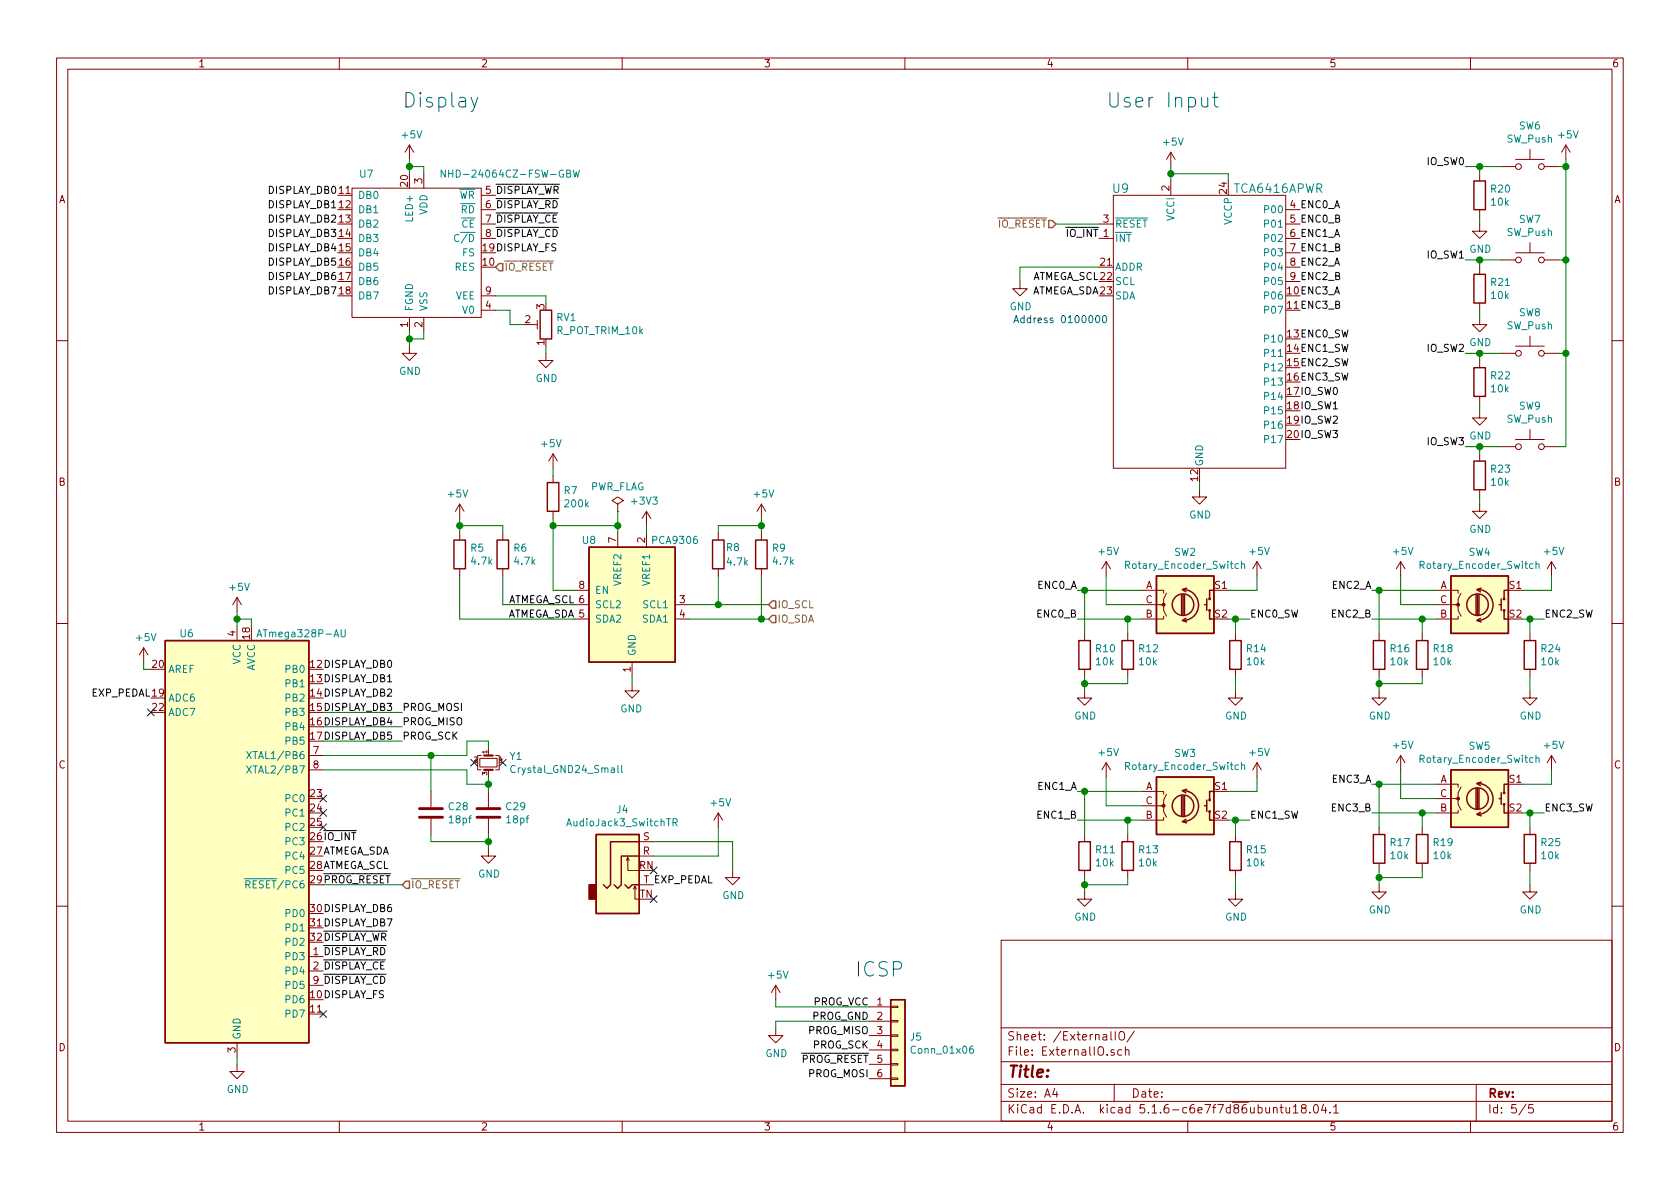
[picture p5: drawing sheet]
<svg xmlns="http://www.w3.org/2000/svg" width="297mm" height="210mm" viewBox="0 0 297 210" stroke-linecap="round" stroke-linejoin="round" font-family="sans-serif">
<g fill="none" stroke="#840000" stroke-width=".18">
<path d="M10 10.3h277v189.9h-277zM12 12.2h273v186.1h-273zM60 10.3v1.9M110 10.3v1.9M160 10.3v1.9M210 10.3v1.9M260 10.3v1.9M62.2 33.3h22.9v22.8h-22.9zM72.4 25.6v2.6M72.4 25.6l-.8 1.3M72.4 25.6l.8 1.3M74.9 30.7v2.6"/>
<path d="M85.1 34.5h2.5M85.1 39.6h2.5M85.1 37.1h2.5M194.3 39.6h2.5M196.8 34.5h30.5v48.3h-30.5zM207 26.9v2.6M207 32v2.5M207 26.9l-.8 1.3M207 26.9l.8 1.3M227.3 39.6h2.6M227.3 37.1h2.6M261.6 39.6v1.3h1.3l-1.3 1.3-1.3-1.3h1.3"/>
<path d="M261.6 30.7v1.3M261.6 37.1v1.2M265.4 29.5h2.6M268 28.2h5M270.5 26.4v1.8M273 29.5h2.6M276.9 25.6l-.8 1.3M276.9 25.6v2.6M276.9 25.6l.7 1.3M72.4 56.1v2.6M74.9 56.1v2.6M85.1 42.2h2.5"/>
<path d="M85.1 54.9h2.5M85.1 52.3h2.5M94 57.4h1M95 56.6v1.6M180.3 49.8v1.2h1.3l-1.3 1.3-1.2-1.3h1.2M194.3 42.2h2.5M227.3 42.2h2.6M227.3 44.7h2.6M227.3 47.2h2.6M227.3 49.8h2.6M261.6 56.1v1.3h1.3l-1.3 1.3-1.3-1.3h1.3M261.6 47.2v1.3"/>
<path d="M261.6 53.6v1.3M265.4 46h2.6M268 44.7h5M270.5 42.9v1.8M270.5 59.4v1.8M273 46h2.6M10 60.2h2M72.4 61.2v1.3h1.3l-1.3 1.2-1.3-1.2h1.3M96.5 62.5v1.2h1.3l-1.3 1.3-1.3-1.3h1.3M261.6 72.6v1.3h1.3l-1.3 1.3-1.3-1.3h1.3M261.6 63.7v1.3M261.6 70.1v1.3"/>
<path d="M265.4 79h2.6M265.4 62.5h2.6M268 77.7h5M268 61.2h5M270.5 75.9v1.8M273 79h2.6M273 62.5h2.6M285 60.2h2M81.3 89.1l.7 1.3M81.3 89.1v2.6M81.3 94.2v1.3M81.3 89.1l-.8 1.3"/>
<path d="M88.9 94.2v1.3M97.8 80.3l.8 1.2M97.8 80.3v2.5M97.8 84.1v1.2M97.8 90.4v1.3M97.8 80.3l-.8 1.2M109.2 89.1l1-.6-1-.6-1 .6 1 .6v1.3M109.2 90.4h.1M109.2 94.2v2.6M114.3 90.4v2.6M114.3 94.2v2.6M114.3 90.4l.8 1.3"/>
<path d="M114.3 90.4l-.8 1.3M127 94.2v1.3M134.6 89.1v2.6M134.6 94.2v1.3M134.6 89.1l-.7 1.3M134.6 89.1l.8 1.3M195.6 99.3v2.5M195.6 99.3l-.8 1.3M195.6 99.3l.7 1.3M212.1 86.6v1.3h1.3l-1.3 1.2-1.3-1.2h1.3M222.2 99.3v2.5M222.2 99.3l-.7 1.3"/>
<path d="M222.2 99.3l.8 1.3M247.6 99.3v2.5M247.6 99.3l-.7 1.3M247.6 99.3l.8 1.3M261.6 89.1v1.3h1.3l-1.3 1.3-1.3-1.3h1.3M261.6 80.3v1.2M261.6 86.6v1.3M274.3 99.3v2.5M274.3 99.3l-.7 1.3M274.3 99.3l.8 1.3M10 110.3h2M25.4 114.5l-.8 1.3"/>
<path d="M25.4 114.5v2.6M25.4 114.5l.8 1.3M41.9 105.7v2.5M41.9 110.7v2.6M41.9 105.7l-.8 1.2M41.9 105.7l.8 1.2M81.3 100.6v1.2M88.9 100.6v1.2M101.6 106.9h2.5M101.6 109.5h2.5M101.6 104.4h2.5M111.8 117.1v2.5"/>
<path d="M119.4 106.9h2.5M119.4 109.5h2.5M127 100.6v1.2M134.6 100.6v1.2M191.8 112v1.3M191.8 118.4v1.2M199.4 112v1.3M199.4 118.4v1.2M201.9 104.4h3.8v.5M201.9 106.9h3.8v1l.5 1.1M205.7 109v.5h-3.8M206.2 104.9l-.5 1v1h-.5"/>
<path d="M218.4 112v1.3M218.4 118.4v1.2M243.8 112v1.3M243.8 118.4v1.2M251.5 112v1.3M251.5 118.4v1.2M254 104.4h3.8v.5M254 106.9h3.8v1l.5 1.1M257.8 109v.5h-3.8M258.3 104.9l-.5 1v1h-.5M270.5 112v1.3M270.5 118.4v1.2"/>
<path d="M285 110.3h2M54.6 133.6h2.5M54.6 136.1h2.5M76.2 139.9v2.8M84.8 134.1h3.1v1.5h-3.1zM85.1 133.6h-.6v2.5h.6M86.4 132.3v1.3M86.4 136.1v1.3M86.4 139.9v2.8M87.6 133.6h.7v2.5h-.7M111.8 120.9v1.3h-1.3l1.3 1.2 1.2-1.2h-1.2M191.8 122.2v1.2h1.2l-1.2 1.3-1.3-1.3h1.3"/>
<path d="M195.6 134.9l-.8 1.2M195.6 134.9v2.5M195.6 134.9l.7 1.2M201.9 139.9h3.8v.6M218.4 122.2v1.2h1.3l-1.3 1.3-1.2-1.3h1.2M222.2 134.9l-.7 1.2M222.2 134.9v2.5M222.2 134.9l.8 1.2M243.8 122.2v1.2h1.3l-1.3 1.3-1.2-1.3h1.2M247.6 133.6l-.7 1.3M247.6 133.6v2.5M247.6 133.6l.8 1.3"/>
<path d="M254 138.7h3.8v.5M258.3 139.2l-.5 1v1h-.5M270.5 122.2v1.2h1.3l-1.3 1.3-1.3-1.3h1.3M274.3 133.6l-.7 1.3M274.3 133.6v2.5M274.3 133.6l.8 1.3M76.2 144.8v2.8M86.4 150.1v1.3h1.2l-1.2 1.2-1.3-1.2h1.3M86.4 144.8v2.8M110.7 152.1l.3-.5v2.3h2M111 151.6l.3 .5M112 157.2l.3-.5v2.3h.7"/>
<path d="M112.3 156.7l.2 .5M113 151.4h2.6M113 148.8h2.6M113 156.5h2.6M127 143.8l-.8 1.2M127 143.8v2.5M127 143.8l.8 1.2M129.5 153.9v1.3h1.3l-1.3 1.3-1.2-1.3h1.2M191.8 157.7v1.3h1.2l-1.2 1.3-1.3-1.3h1.3M191.8 147.6v1.2M191.8 153.9v1.3M199.4 147.6v1.2"/>
<path d="M199.4 153.9v1.3M201.9 142.5h3.8v1l.5 1M205.7 144.5v.5h-3.8M206.2 140.5l-.5 1v1h-.5M218.4 157.7v1.3h1.3l-1.3 1.3-1.2-1.3h1.2M218.4 147.6v1.2M218.4 153.9v1.3M243.8 156.5v1.2h1.3l-1.3 1.3-1.2-1.3h1.2M243.8 146.3v1.3M243.8 152.6v1.3M251.5 146.3v1.3M251.5 152.6v1.3"/>
<path d="M254 141.2h3.8v1l.5 1.1M257.8 143.3v.5h-3.8M270.5 156.5v1.2h1.3l-1.3 1.3-1.3-1.3h1.3M270.5 146.3v1.3M270.5 152.6v1.3M10 160.2h2M54.6 169.2h2.5M54.6 171.7h2.5M54.6 174.2h2.5M137.2 174.2l-.8 1.3M137.2 174.2v2.6M137.2 174.2l.7 1.3"/>
<path d="M153.7 178h3.8M157.5 177.9h1.2v.3h-1.2zM177 166.3h108v32h-108zM285 160.2h2M41.9 188.2v1.3h1.3l-1.3 1.2-1.3-1.2h1.3M41.9 184.4v2.5M60 198.3v1.9M110 198.3v1.9M137.2 181.9v1.2h1.2l-1.2 1.3-1.3-1.3h1.3M153.7 180.6h3.8M153.7 183.1h3.8M153.7 185.7h3.8"/>
<path d="M153.7 188.2h3.8M153.7 190.7h3.8M157.5 188.1h1.2v.2h-1.2zM157.5 190.6h1.2v.3h-1.2zM157.5 185.5h1.2v.3h-1.2zM157.5 180.5h1.2v.2h-1.2zM157.5 183h1.2v.3h-1.2zM160 198.3v1.9M177 194.8h108M177 191.8h108M177 187.8h108M177 181.8h108"/>
<path d="M186.5 192.5l-.4 1h1M186.8 193v1M196.4 182.4v1.3l.2 .2M197 185.7l-.4-.1-.2 .2 .1 .2 .5 .2v.3h-.6M197 191.8v3M197.2 182.4v1.5M198 182.5a.5 .5 0 0 1 .6 0 .5 .5 0 0 1 .2 .4v.5a.5 .5 0 0 1-.5 .5 .5 .5 0 0 1-.5-.5v-.5zM198.3 185.7l-.4-.1-.3 .3 .1 .6 .2 .1 .4-.1M199 185.7l.2-.1 .3 .1 .1 .9M199 185.1v1.5M200.6 182.3l-1.3 2M210 198.3v1.9"/>
<path d="M225.2 196l.2-.2 .3 .1 .1 .9M226.3 195.8h.6M226.5 195.3v1.3l.4 .2M227.4 195.8l.1 .9 .3 .1 .2-.1M228 195.8v1M228.7 195.8l.4-.5v1.5M228.7 196.8h.8M230.4 196l-.3-.2v-.3a.48 .48 0 0 1 .8 0l-.1 .4-.7 .2v.4l.3 .3h.3l.2-.3v-.4l-.2-.1M231.6 196.7v.1M232.4 195.4l.2-.1a.8 .8 0 0 1 .5 .8 .8 .8 0 0 1-.5 .7 1 1 0 0 1-.2-1.4zM234 195.2l-.3 1.1h.9M234.4 195.8v1"/>
<path d="M235.2 196.7v.1M235.8 195.8l.4-.5v1.5M235.8 196.8h.9M260 198.3v1.9M261 191.8v6.5M269.8 195.2l-1.2 2M271 195.3h-.7v.7l.2-.1 .5 .1 .1 .2-.1 .5-.2 .1-.5-.1"/>
<circle cx="268.5" cy="29.5" r=".51"/>
<circle cx="272.5" cy="29.5" r=".51"/>
<circle cx="268.5" cy="46" r=".51"/>
<circle cx="272.5" cy="46" r=".51"/>
<circle cx="268.5" cy="79" r=".51"/>
<circle cx="268.5" cy="62.5" r=".51"/>
<circle cx="272.5" cy="79" r=".51"/>
<circle cx="272.5" cy="62.5" r=".51"/>
</g>
<g fill="#ffffc2" stroke="#ffffc2" stroke-width=".18">
<path d="M104.1 96.8h15.3v20.3h-15.3z"/>
<path d="M29.2 113.3h25.4v71.1h-25.4z"/>
<path d="M204.5 137.4h10.1v10.2h-10.1z"/>
<path d="M256.5 136.1h10.2v10.2h-10.2z"/>
<path d="M256.5 101.8h10.2v10.2h-10.2z"/>
<path d="M204.5 101.8h10.1v10.2h-10.1z"/>
<path d="M105.4 147.6h7.6v13.9h-7.6z"/>
<path d="M157.5 176.8h2.5v15.2h-2.5z"/>
</g>
<g fill="none" stroke="#840000" stroke-width=".25">
<path d="M260.6 32h2v5.1h-2zM95.5 54.9h2v5h-2zM260.6 48.5h2v5.1h-2zM260.6 65h2v5.1h-2zM80.3 95.5h2v5.1h-2zM87.9 95.5h2v5.1h-2zM96.8 85.3h2v5.1h-2zM104.1 96.8h15.3v20.3h-15.3zM126 95.5h2v5.1h-2zM133.6 95.5h2v5.1h-2zM260.6 81.5h2v5.1h-2zM29.2 113.3h25.4v71.1h-25.4z"/>
<path d="M190.8 113.3h2v5.1h-2zM198.4 113.3h2v5.1h-2zM204.5 101.8h10.1v10.2h-10.1zM208.9 105.2v3.5M209.2 104.2a2.74 2.74 0 0 1 2.7 2.8 2.74 2.74 0 0 1-2.7 2.7M209.2 105.2v3.5M209.4 105.2v3.5M209.7 109.3l-.7 .4 .8 .3M209.8 104l-.8 .3 .7 .3M213 106.9h.4M213.4 105.9v2M213.9 107.9v1.6h.7"/>
<path d="M214.6 104.4h-.7v1.5M217.4 113.3h2.1v5.1h-2.1zM242.8 113.3h2.1v5.1h-2.1zM250.4 113.3h2.1v5.1h-2.1zM256.5 101.8h10.2v10.2h-10.2zM261 105.2v3.5M261.2 104.2a2.74 2.74 0 0 1 2.8 2.8 2.74 2.74 0 0 1-2.8 2.7M261.2 105.2v3.5M261.5 105.2v3.5M261.7 109.3l-.6 .4 .8 .3M261.9 104l-.8 .3 .6 .3M265 106.9h.4"/>
<path d="M265.4 105.9v2M265.9 107.9v1.6h.8M266.7 104.4h-.8v1.5M269.5 113.3h2v5.1h-2zM204.5 137.4h10.1v10.2h-10.1zM209.2 139.8a2.74 2.74 0 0 1 2.7 2.7 2.74 2.74 0 0 1-2.7 2.8M209.8 139.6l-.8 .2 .7 .4M214.6 139.9h-.7v1.6M256.5 136.1h10.2v10.2h-10.2zM261 139.4v3.6M261.2 138.5a2.74 2.74 0 0 1 2.8 2.8 2.74 2.74 0 0 1-2.8 2.7M261.2 139.4v3.6"/>
<path d="M261.5 139.4v3.6M261.9 138.3l-.8 .3 .6 .3M266.7 138.7h-.8v1.5M105.4 147.6h7.6v13.9h-7.6zM110.5 156.5l.6 .6 .7-.6h1.2M113 151.4h-3.1v5.1l-.7 .6-.6-.6M113 148.8h-5.1v7.7l-.6 .6-.6-.6M190.8 148.8h2v5.1h-2zM198.4 148.8h2v5.1h-2zM208.9 140.7v3.6M209.2 140.7v3.6M209.4 140.7v3.6"/>
<path d="M209.7 144.9l-.7 .4 .8 .2M213 142.5h.4M213.4 141.5v2M213.9 143.5v1.5h.7M217.4 148.8h2.1v5.1h-2.1zM242.8 147.6h2.1v5h-2.1zM250.4 147.6h2.1v5h-2.1zM261.7 143.6l-.6 .4 .8 .3M265 141.2h.4M265.4 140.2v2M265.9 142.2v1.6h.8M269.5 147.6h2v5h-2z"/>
<path d="M157.5 176.8h2.5v15.2h-2.5z"/>
<circle cx="209.2" cy="106.9" r="1.9"/>
<circle cx="213.9" cy="107.9" r=".13"/>
<circle cx="213.9" cy="105.9" r=".13"/>
<circle cx="261.2" cy="106.9" r="1.9"/>
<circle cx="265.9" cy="107.9" r=".13"/>
<circle cx="265.9" cy="105.9" r=".13"/>
<circle cx="209.2" cy="142.5" r="1.9"/>
<circle cx="213.9" cy="141.5" r=".13"/>
<circle cx="213.9" cy="143.5" r=".13"/>
<circle cx="261.2" cy="141.2" r="1.9"/>
<circle cx="265.9" cy="140.2" r=".13"/>
<circle cx="265.9" cy="142.2" r=".13"/>
</g>
<path d="M74.2 144.5h4M74.2 143h4M84.3 144.5h4.1M84.3 143h4.1" fill="none" stroke="#840000" stroke-width=".51"/>
<g fill="none" stroke="#008484" stroke-width=".18">
<path d="M78.7 30.1v1.2l-.7-1.2v1.2M101.3 30.1l.4 1.2 .2-.9 .2 .9 .3-1.2M81.2 41.6a.51 .51 0 0 0-.7 0 .51 .51 0 0 0-.1 .6 .46 .46 0 0 0 .2 .5 .46 .46 0 0 0 .6-.1M219 99.7h-.4l-.2 .2 .1 .6h.5M219.5 99.8l.2-.1h.3l.1 .8M219.5 99.3v1.2M271 99.7h-.3l-.3 .2 .2 .6h.4M271.6 99.8l.2-.1h.3v.8M271.6 99.3v1.2M45.4 112.6l.4-1.3 .5 1.3M45.6 112.3h.6M60.3 111.3v1.1l.3 .2h.2l.2-.2v-1.1"/>
<path d="M43.6 132.9l.8 1.3M43.6 135.4l.8 1.3M44.4 132.9l-.8 1.3M44.4 135.4l-.8 1.3M91.1 135.5a.6 .6 0 0 0-.8 .4 .6 .6 0 0 0 .6 .7l.2-.1M109.2 135.4v1l.2 .2M109.9 135.4v1l.2 .2M219 135.3l-.4-.1-.2 .3 .1 .5h.5M219.5 135.4l.2-.2 .3 .1 .1 .8M219.5 134.8v1.3M271 134h-.3l-.3 .2 .2 .6h.4M271.6 134.1l.2-.1h.3v.8"/>
<path d="M271.6 133.5v1.3M43.2 155.4h1.2M43.5 156.4h.6l.1-.2-.1-.3-.1-.2h-.5v1.3M43.8 156.4l.4 .6M119 145.4h.6l.1-.2v-.3l-.2-.1h-.5v1.2M119.3 145.4l.4 .6M172 185l-.3 .1a.87 .87 0 0 0 0 1.2l.4-.2v-.5l-.4-.1-.3 .2"/>
</g>
<g fill="#840000" stroke="#840000" stroke-width=".18">
<circle cx="205.7" cy="142.5" r=".25"/>
<circle cx="257.8" cy="141.2" r=".25"/>
<circle cx="257.8" cy="106.9" r=".25"/>
<circle cx="205.7" cy="106.9" r=".25"/>
</g>
<path d="M85.6 133.6h1.5M85.6 136.1h1.5" fill="none" stroke="#840000" stroke-width=".38"/>
<path d="M104.1 156.5h1.3v2.5h-1.3z" fill="#840000" stroke="#840000" stroke-width=".25"/>
<g fill="none" stroke="#008400" stroke-width=".18">
<path d="M72.4 29.5h2.5v1.2M72.4 28.2v2.5M186.7 39.6h7.6M207 30.7h10.2v1.3M207 29.5v2.5M259.1 29.5h6.3M261.6 29.5v1.2M261.6 38.3v1.3M275.6 29.5h1.3M276.9 28.2v50.8h-1.3M72.4 58.7v2.5M74.9 58.7v1.2h-2.5"/>
<path d="M87.6 52.3h8.9v1.3M87.6 54.9h2.6v2.5h2.5M194.3 47.2h-14v2.6M259.1 46h6.3M261.6 46v1.2M261.6 54.9v1.2M275.6 46h1.3M96.5 61.2v1.3M259.1 62.5h6.3M259.1 79h6.3M261.6 62.5v1.2M261.6 71.4v1.2"/>
<path d="M261.6 79v1.3M275.6 62.5h1.3M81.3 93h7.6v1.2M81.3 91.7v2.5M97.8 93h11.4M97.8 82.8v1.3M97.8 91.7v12.7h3.8M109.2 90.4v3.8M114.3 93v1.2M134.6 93h-7.6v1.2M134.6 91.7v2.5M212.1 85.3v1.3"/>
<path d="M261.6 87.9v1.2M25.4 117.1v1.3h1.3M41.9 108.2v2.5M41.9 109.5h2.5v1.2M81.3 101.8v7.7h20.3M88.9 101.8v5.1h12.7M111.8 119.6v1.3M121.9 106.9h14M121.9 109.5h14M127 101.8v5.1M134.6 101.8v7.7M190.5 109.5h11.4"/>
<path d="M190.5 104.4h11.4M191.8 104.4v7.6M191.8 119.6v2.6M195.6 101.8v5.1h6.3M199.4 119.6v1.3h-7.6M199.4 109.5v2.5M217.2 109.5h3.8M218.4 109.5v2.5M218.4 119.6v2.6M222.2 101.8v2.6h-5M242.6 109.5h11.4M242.6 104.4h11.4"/>
<path d="M243.8 104.4v7.6M243.8 119.6v2.6M247.6 101.8v5.1h6.4M251.5 119.6v1.3h-7.7M251.5 109.5v2.5M269.2 109.5h3.8M270.5 109.5v2.5M270.5 119.6v2.6M274.3 101.8v2.6h-5.1M57.1 131.1h14M57.1 128.5h14M57.1 126h14"/>
<path d="M57.1 136.1h25.4v2.6h3.9M76.2 133.6v6.3M86.4 132.3v-1.2h-3.9v2.5h-25.4M86.4 137.4v2.5M190.5 139.9h11.4M191.8 139.9v7.7M195.6 137.4v5.1h6.3M222.2 137.4v2.5h-5M242.6 138.7h11.4M243.8 138.7v7.6M247.6 136.1v5.1h6.4M274.3 136.1v2.6h-5.1"/>
<path d="M57.1 156.5h14M76.2 147.6v1.2h10.2M86.4 147.6v2.5M115.6 148.8h13.9v5.1M127 146.3v5.1h-11.4M190.5 145h11.4M191.8 155.2v2.5M199.4 155.2v1.3h-7.6M199.4 145v2.6M217.2 145h3.8M218.4 145v2.6M218.4 155.2v2.5"/>
<path d="M242.6 143.8h11.4M243.8 153.9v2.6M251.5 143.8v2.5M251.5 153.9v1.3h-7.7M269.2 143.8h3.8M270.5 143.8v2.5M270.5 153.9v2.6M137.2 176.8v1.2h16.5M41.9 186.9v1.3M153.7 180.6h-16.5v1.3"/>
</g>
<path d="M185.4 39h.7l.6 .6-.6 .7h-.7zM88.3 46.6h.6v1.3h-.6l-.7-.7zM136.5 108.8h.7v1.3h-.7l-.6-.6zM136.5 106.3h.7v1.3h-.7l-.6-.7zM71.1 156.5l.7-.7h.6v1.3h-.6z" fill="none" stroke="#848400" stroke-width=".25"/>
<path d="M84.5 17.2l-.9 2.3-.3 .3M212.4 17.2v1.3a.61 .61 0 0 0 .6 .4 .61 .61 0 0 0 .5-.2M213.5 17.2v1.7M214.4 17.2h1M214.8 16.4v2.1l.1 .3 .5 .1M193.8 55.9l.2-.1a.67 .67 0 0 1 .5 .6 .67 .67 0 0 1-.5 .7l-.3-.5zM195 55.9l.2-.1a.67 .67 0 0 1 .5 .6 .67 .67 0 0 1-.5 .7l-.2-.3-.1-.2z" fill="none" stroke="#0000c2" stroke-width=".18"/>
<g fill="#008400" stroke="#008400" stroke-width=".25">
<circle cx="218.4" cy="145" r=".51"/>
<circle cx="243.8" cy="155.2" r=".51"/>
<circle cx="251.5" cy="143.8" r=".51"/>
<circle cx="243.8" cy="138.7" r=".51"/>
<circle cx="270.5" cy="109.5" r=".51"/>
<circle cx="243.8" cy="120.9" r=".51"/>
<circle cx="251.5" cy="109.5" r=".51"/>
<circle cx="243.8" cy="104.4" r=".51"/>
<circle cx="76.2" cy="133.6" r=".51"/>
<circle cx="191.8" cy="156.5" r=".51"/>
<circle cx="199.4" cy="145" r=".51"/>
<circle cx="191.8" cy="139.9" r=".51"/>
<circle cx="218.4" cy="109.5" r=".51"/>
<circle cx="191.8" cy="120.9" r=".51"/>
<circle cx="86.4" cy="148.8" r=".51"/>
<circle cx="199.4" cy="109.5" r=".51"/>
<circle cx="86.4" cy="138.7" r=".51"/>
<circle cx="191.8" cy="104.4" r=".51"/>
<circle cx="276.9" cy="46" r=".51"/>
<circle cx="134.6" cy="109.5" r=".51"/>
<circle cx="72.4" cy="59.9" r=".51"/>
<circle cx="134.6" cy="93" r=".51"/>
<circle cx="81.3" cy="93" r=".51"/>
<circle cx="97.8" cy="93" r=".51"/>
<circle cx="276.9" cy="29.5" r=".51"/>
<circle cx="109.2" cy="93" r=".51"/>
<circle cx="261.6" cy="79" r=".51"/>
<circle cx="261.6" cy="62.5" r=".51"/>
<circle cx="261.6" cy="46" r=".51"/>
<circle cx="261.6" cy="29.5" r=".51"/>
<circle cx="41.9" cy="109.5" r=".51"/>
<circle cx="72.4" cy="29.5" r=".51"/>
<circle cx="207" cy="30.7" r=".51"/>
<circle cx="127" cy="106.9" r=".51"/>
<circle cx="270.5" cy="143.8" r=".51"/>
<circle cx="276.9" cy="62.5" r=".51"/>
</g>
<g fill="none" stroke="#000084" stroke-width=".18">
<path d="M26.1 125.4l1.2 1.2M27.3 125.4l-1.2 1.2M83.2 134.3l1.2 1.2M84.4 134.3l-1.2 1.2M88.3 134.3l1.2 1.2M89.5 134.3l-1.2 1.2M56.5 143.1l1.3 1.3M56.5 145.7l1.3 1.2M56.5 140.6l1.3 1.2M57.8 143.1l-1.3 1.3M57.8 145.7l-1.3 1.2M57.8 140.6l-1.3 1.2"/>
<path d="M115 153.3l1.2 1.2M115 158.4l1.2 1.2M116.2 153.3l-1.2 1.2M116.2 158.4l-1.2 1.2M56.5 178.7l1.3 1.2M57.8 178.7l-1.3 1.2"/>
</g>
<g font-size="3.5" fill="#0000c2">
<text x="71.1" y="19">Display</text>
<text x="195.6" y="19">User Input</text>
<text x="151.1" y="172.7">ICSP</text>
</g>
<text font-size="2.8" fill="#840000" x="178" y="190.5">Title:</text>
<g font-size="2.1" fill="#008484">
<text x="196.8" y="34.1">U9</text>
<text x="218.3" y="34.1">TCA6416APWR</text>
</g>
<g font-size="2.1" fill="#840000">
<text x="178" y="184">Sheet: /ExternalIO/</text>
<text x="178" y="186.7">File: ExternalIO.sch</text>
<text x="178" y="196.9">KiCad E.D.A. kicad 5.1.6-c6e7f7d86ubuntu18.04.1</text>
<text x="178" y="194.1">Size: A4</text>
<text x="200" y="194.1">Date:</text>
<text x="263" y="194.1">Rev:</text>
<text x="263" y="196.9">Id: 5/5</text>
</g>
<g font-size="1.8" fill="#840000">
<text x="35" y="11.9">1</text>
<text x="85" y="11.9">2</text>
<text x="135" y="11.9">3</text>
<text x="185" y="11.9">4</text>
<text x="235" y="11.9">5</text>
<text x="285" y="11.9">6</text>
<text x="10.4" y="35.9">A</text>
<text x="60" y="34.3">11</text>
<text x="72.1" y="33" transform="rotate(-90 72.1 33)">20</text>
<text x="74.7" y="32.5" transform="rotate(-90 74.7 32.5)">3</text>
<text x="206.8" y="33.8" transform="rotate(-90 206.8 33.8)">2</text>
<text x="216.9" y="34.2" transform="rotate(-90 216.9 34.2)">24</text>
<text x="285.4" y="35.9">A</text>
<text x="60" y="36.8">12</text>
<text x="60" y="39.4">13</text>
<text x="60" y="41.9">14</text>
<text x="195.1" y="39.4">3</text>
<text x="60" y="44.4">15</text>
<text x="60" y="47">16</text>
<text x="85.4" y="47">10</text>
<text x="194.6" y="47">21</text>
<text x="60" y="49.5">17</text>
<text x="60" y="52.1">18</text>
<text x="85.9" y="52.1">9</text>
<text x="72.1" y="57.9" transform="rotate(-90 72.1 57.9)">1</text>
<text x="74.7" y="57.9" transform="rotate(-90 74.7 57.9)">2</text>
<text x="85.9" y="54.6">4</text>
<text x="92.9" y="57.1">2</text>
<text x="96.3" y="54.7" transform="rotate(-90 96.3 54.7)">3</text>
<text x="96.3" y="61.1" transform="rotate(-90 96.3 61.1)">1</text>
<text x="10.4" y="85.9">B</text>
<text x="211.8" y="85" transform="rotate(-90 211.8 85)">12</text>
<text x="285.4" y="85.9">B</text>
<text x="109" y="96" transform="rotate(-90 109 96)">7</text>
<text x="114" y="96" transform="rotate(-90 114 96)">2</text>
<text x="102.4" y="104.1">8</text>
<text x="120.2" y="106.7">3</text>
<text x="202.6" y="104.1">A</text>
<text x="202.6" y="106.7">C</text>
<text x="214.8" y="104.1">S1</text>
<text x="254.6" y="104.1">A</text>
<text x="254.6" y="106.7">C</text>
<text x="266.9" y="104.1">S1</text>
<text x="41.7" y="112.5" transform="rotate(-90 41.7 112.5)">4</text>
<text x="44.2" y="113" transform="rotate(-90 44.2 113)">18</text>
<text x="120.2" y="109.2">4</text>
<text x="202.6" y="109.2">B</text>
<text x="214.8" y="109.2">S2</text>
<text x="254.6" y="109.2">B</text>
<text x="266.9" y="109.2">S2</text>
<text x="27" y="118.1">20</text>
<text x="111.5" y="118.8" transform="rotate(-90 111.5 118.8)">1</text>
<text x="27" y="125.7">22</text>
<text x="10.4" y="135.9">C</text>
<text x="55.4" y="133.3">7</text>
<text x="55.4" y="135.9">8</text>
<text x="285.4" y="135.9">C</text>
<text x="54.9" y="141">23</text>
<text x="54.9" y="143.5">24</text>
<text x="202.6" y="139.7">A</text>
<text x="202.6" y="142.2">C</text>
<text x="214.8" y="139.7">S1</text>
<text x="254.6" y="138.4">A</text>
<text x="254.6" y="143.5">B</text>
<text x="254.6" y="141">C</text>
<text x="266.9" y="138.4">S1</text>
<text x="266.9" y="143.5">S2</text>
<text x="54.9" y="146">25</text>
<text x="113.7" y="148.6">S</text>
<text x="202.6" y="144.8">B</text>
<text x="214.8" y="144.8">S2</text>
<text x="113" y="153.7">RN</text>
<text x="113.7" y="151.1">R</text>
<text x="113.1" y="158.7">TN</text>
<text x="54.9" y="179.1">11</text>
<text x="155.1" y="177.8">1</text>
<text x="10.4" y="185.9">D</text>
<text x="155.1" y="180.3">2</text>
<text x="155.1" y="182.9">3</text>
<text x="155.1" y="185.4">4</text>
<text x="285.4" y="185.9">D</text>
<text x="41.7" y="186.2" transform="rotate(-90 41.7 186.2)">3</text>
<text x="155.1" y="188">5</text>
<text x="155.1" y="190.5">6</text>
<text x="35" y="199.9">1</text>
<text x="85" y="199.9">2</text>
<text x="135" y="199.9">3</text>
<text x="185" y="199.9">4</text>
<text x="235" y="199.9">5</text>
<text x="285" y="199.9">6</text>
</g>
<g font-size="1.8" fill="#008484">
<text x="268.6" y="22.9">SW6</text>
<text x="71.2" y="24.5">+5V</text>
<text x="205.8" y="25.7">+5V</text>
<text x="266.4" y="25.2">SW_Push</text>
<text x="275.6" y="24.5">+5V</text>
<text x="63.2" y="35.2">DB0</text>
<text x="63.7" y="31.4">U7</text>
<text x="79.6" y="31.4">NHD-24064CZ-FSW-GBW</text>
<text x="81.1" y="35.2">WR</text>
<text x="263.7" y="34.1">R20</text>
<text x="63.2" y="37.7">DB1</text>
<text x="63.2" y="40.3">DB2</text>
<text x="73" y="38.9" transform="rotate(-90 73 38.9)">LED+</text>
<text x="75.6" y="38" transform="rotate(-90 75.6 38)">VDD</text>
<text x="81.5" y="37.7">RD</text>
<text x="81.6" y="40.3">CE</text>
<text x="197.1" y="40.3">RESET</text>
<text x="207.6" y="39" transform="rotate(-90 207.6 39)">VCCI</text>
<text x="217.8" y="39.7" transform="rotate(-90 217.8 39.7)">VCCP</text>
<text x="223.9" y="37.7">P00</text>
<text x="223.9" y="40.3">P01</text>
<text x="263.7" y="36.4">10k</text>
<text x="266.4" y="41.7">SW_Push</text>
<text x="268.6" y="39.4">SW7</text>
<text x="63.2" y="42.8">DB3</text>
<text x="63.2" y="45.3">DB4</text>
<text x="63.2" y="47.9">DB5</text>
<text x="80.4" y="47.9">RES</text>
<text x="81" y="42.8">C/D</text>
<text x="81.8" y="45.3">FS</text>
<text x="197.1" y="42.8">INT</text>
<text x="197.1" y="47.9">ADDR</text>
<text x="223.9" y="42.8">P02</text>
<text x="223.9" y="45.3">P03</text>
<text x="223.9" y="47.9">P04</text>
<text x="259.8" y="44.7">GND</text>
<text x="63.2" y="50.4">DB6</text>
<text x="63.2" y="53">DB7</text>
<text x="80.5" y="53">VEE</text>
<text x="197.1" y="50.4">SCL</text>
<text x="197.1" y="53">SDA</text>
<text x="223.9" y="53">P06</text>
<text x="223.9" y="50.4">P05</text>
<text x="263.7" y="50.6">R21</text>
<text x="263.7" y="52.9">10k</text>
<text x="73" y="55.1" transform="rotate(-90 73 55.1)">FGND</text>
<text x="75.6" y="55.1" transform="rotate(-90 75.6 55.1)">VSS</text>
<text x="81.9" y="55.5">V0</text>
<text x="98.5" y="56.8">RV1</text>
<text x="98.6" y="59.1">R_POT_TRIM_10k</text>
<text x="178.5" y="54.9">GND</text>
<text x="223.9" y="55.5">P07</text>
<text x="266.4" y="58.2">SW_Push</text>
<text x="268.6" y="55.9">SW8</text>
<text x="223.9" y="60.6">P10</text>
<text x="223.9" y="63.1">P11</text>
<text x="223.9" y="65.7">P12</text>
<text x="259.8" y="61.2">GND</text>
<text x="70.6" y="66.3">GND</text>
<text x="94.7" y="67.6">GND</text>
<text x="223.9" y="68.2">P13</text>
<text x="223.9" y="70.7">P14</text>
<text x="263.7" y="67.1">R22</text>
<text x="263.7" y="69.4">10k</text>
<text x="223.9" y="73.3">P15</text>
<text x="223.9" y="75.8">P16</text>
<text x="259.8" y="77.7">GND</text>
<text x="266.4" y="74.7">SW_Push</text>
<text x="268.6" y="72.4">SW9</text>
<text x="95.8" y="79.1">+5V</text>
<text x="212.7" y="82.5" transform="rotate(-90 212.7 82.5)">GND</text>
<text x="223.9" y="78.4">P17</text>
<text x="263.7" y="83.6">R23</text>
<text x="79.3" y="88">+5V</text>
<text x="99.8" y="87.4">R7</text>
<text x="100" y="89.7">200k</text>
<text x="104.3" y="86.7">PWR_FLAG</text>
<text x="111.8" y="89.2">+3V3</text>
<text x="133.4" y="88">+5V</text>
<text x="263.7" y="85.9">10k</text>
<text x="210.3" y="91.7">GND</text>
<text x="259.8" y="94.2">GND</text>
<text x="83.3" y="97.6">R5</text>
<text x="83.4" y="99.9">4.7k</text>
<text x="90.9" y="97.6">R6</text>
<text x="91.1" y="99.9">4.7k</text>
<text x="103" y="96.2">U8</text>
<text x="115.5" y="96.2">PCA9306</text>
<text x="128.5" y="97.5">R8</text>
<text x="128.7" y="100">4.7k</text>
<text x="136.6" y="97.6">R9</text>
<text x="136.8" y="99.9">4.7k</text>
<text x="194.4" y="98.1">+5V</text>
<text x="199.4" y="100.6">Rotary_Encoder_Switch</text>
<text x="207.6" y="98.3">SW2</text>
<text x="221" y="98.1">+5V</text>
<text x="246.4" y="98.1">+5V</text>
<text x="251.5" y="100.6">Rotary_Encoder_Switch</text>
<text x="259.7" y="98.3">SW4</text>
<text x="273.1" y="98.1">+5V</text>
<text x="40.7" y="104.5">+5V</text>
<text x="105.2" y="107.6">SCL2</text>
<text x="105.2" y="105">EN</text>
<text x="109.9" y="103.5" transform="rotate(-90 109.9 103.5)">VREF2</text>
<text x="113.8" y="107.6">SCL1</text>
<text x="114.9" y="103.5" transform="rotate(-90 114.9 103.5)">VREF1</text>
<text x="24.2" y="113.4">+5V</text>
<text x="31.9" y="112.7">U6</text>
<text x="46.2" y="112.7">ATmega328P-AU</text>
<text x="105.2" y="110.1">SDA2</text>
<text x="113.6" y="110.1">SDA1</text>
<text x="29.7" y="119">AREF</text>
<text x="42.5" y="117.5" transform="rotate(-90 42.5 117.5)">VCC</text>
<text x="45.1" y="118.8" transform="rotate(-90 45.1 118.8)">AVCC</text>
<text x="50.7" y="119">PB0</text>
<text x="112.4" y="116.1" transform="rotate(-90 112.4 116.1)">GND</text>
<text x="193.8" y="115.3">R10</text>
<text x="193.9" y="117.6">10k</text>
<text x="201.4" y="115.3">R12</text>
<text x="201.5" y="117.6">10k</text>
<text x="220.5" y="115.3">R14</text>
<text x="220.5" y="117.6">10k</text>
<text x="245.9" y="115.3">R16</text>
<text x="245.9" y="117.6">10k</text>
<text x="253.5" y="115.3">R18</text>
<text x="253.6" y="117.6">10k</text>
<text x="272.6" y="115.3">R24</text>
<text x="272.6" y="117.6">10k</text>
<text x="29.7" y="124.1">ADC6</text>
<text x="50.7" y="121.5">PB1</text>
<text x="50.7" y="124.1">PB2</text>
<text x="109.7" y="126">GND</text>
<text x="29.7" y="126.6">ADC7</text>
<text x="50.7" y="126.6">PB3</text>
<text x="50.7" y="129.2">PB4</text>
<text x="50.7" y="131.7">PB5</text>
<text x="189.9" y="127.2">GND</text>
<text x="216.6" y="127.2">GND</text>
<text x="242" y="127.2">GND</text>
<text x="268.7" y="127.2">GND</text>
<text x="44.6" y="134.2">XTAL1/PB6</text>
<text x="44.6" y="136.8">XTAL2/PB7</text>
<text x="90.2" y="134.4">Y1</text>
<text x="90.9" y="136.7">Crystal_GND24_Small</text>
<text x="194.4" y="133.7">+5V</text>
<text x="199.4" y="136.2">Rotary_Encoder_Switch</text>
<text x="207.6" y="133.9">SW3</text>
<text x="221" y="133.7">+5V</text>
<text x="246.4" y="132.4">+5V</text>
<text x="251.5" y="134.9">Rotary_Encoder_Switch</text>
<text x="259.7" y="132.6">SW5</text>
<text x="273.1" y="132.4">+5V</text>
<text x="50.7" y="141.9">PC0</text>
<text x="79.4" y="143.3">C28</text>
<text x="89.6" y="143.3">C29</text>
<text x="109.1" y="143.8">J4</text>
<text x="125.8" y="142.6">+5V</text>
<text x="50.7" y="144.4">PC1</text>
<text x="50.7" y="146.9">PC2</text>
<text x="50.7" y="149.5">PC3</text>
<text x="79.5" y="145.6">18pf</text>
<text x="89.7" y="145.6">18pf</text>
<text x="100.6" y="146.1">AudioJack3_SwitchTR</text>
<text x="245.9" y="149.6">R17</text>
<text x="253.5" y="149.6">R19</text>
<text x="272.6" y="149.6">R25</text>
<text x="50.7" y="152">PC4</text>
<text x="50.7" y="154.6">PC5</text>
<text x="84.5" y="155.2">GND</text>
<text x="193.8" y="150.9">R11</text>
<text x="193.9" y="153.2">10k</text>
<text x="201.4" y="150.9">R13</text>
<text x="201.5" y="153.2">10k</text>
<text x="220.5" y="150.9">R15</text>
<text x="220.5" y="153.2">10k</text>
<text x="245.9" y="151.9">10k</text>
<text x="253.6" y="151.9">10k</text>
<text x="272.6" y="151.9">10k</text>
<text x="44.3" y="157.1">RESET/PC6</text>
<text x="127.7" y="159">GND</text>
<text x="242" y="161.5">GND</text>
<text x="268.7" y="161.5">GND</text>
<text x="50.7" y="162.2">PD0</text>
<text x="50.7" y="164.7">PD1</text>
<text x="50.7" y="167.3">PD2</text>
<text x="189.9" y="162.8">GND</text>
<text x="216.6" y="162.8">GND</text>
<text x="50.7" y="169.8">PD3</text>
<text x="50.7" y="172.3">PD4</text>
<text x="135.9" y="173.1">+5V</text>
<text x="50.7" y="177.4">PD6</text>
<text x="50.7" y="180">PD7</text>
<text x="50.7" y="174.9">PD5</text>
<text x="42.5" y="183.9" transform="rotate(-90 42.5 183.9)">GND</text>
<text x="161" y="184">J5</text>
<text x="135.3" y="186.9">GND</text>
<text x="161.4" y="186.3">Conn_01x06</text>
<text x="40.1" y="193.3">GND</text>
</g>
<g font-size="1.8">
<text x="252.4" y="29.2">IO_SW0</text>
<text x="47.5" y="34.3">DISPLAY_DB0</text>
<text x="85.9" y="34.3">5 DISPLAY_WR</text>
<text x="47.5" y="36.8">DISPLAY_DB1</text>
<text x="47.5" y="39.4">DISPLAY_DB2</text>
<text x="47.5" y="41.9">DISPLAY_DB3</text>
<text x="85.9" y="36.8">6 DISPLAY_RD</text>
<text x="85.9" y="39.4">7 DISPLAY_CE</text>
<text x="85.9" y="41.9">8 DISPLAY_CD</text>
<text x="188.6" y="41.9">IO_INT 1</text>
<text x="228.1" y="36.8">4 ENC0_A</text>
<text x="228.1" y="39.4">5 ENC0_B</text>
<text x="228.1" y="41.9">6 ENC1_A</text>
<text x="47.5" y="47">DISPLAY_DB5</text>
<text x="47.5" y="44.4">DISPLAY_DB4</text>
<text x="85.4" y="44.4">19DISPLAY_FS</text>
<text x="228.1" y="44.4">7 ENC1_B</text>
<text x="228.1" y="47">8 ENC2_A</text>
<text x="252.4" y="45.7">IO_SW1</text>
<text x="47.5" y="49.5">DISPLAY_DB6</text>
<text x="47.5" y="52.1">DISPLAY_DB7</text>
<text x="181.9" y="52.1">ATMEGA_SDA 23</text>
<text x="182.1" y="49.5">ATMEGA_SCL 22</text>
<text x="227.6" y="52.1">10ENC3_A</text>
<text x="228.1" y="49.5">9 ENC2_B</text>
<text x="227.6" y="54.6">11ENC3_B</text>
<text x="227.6" y="59.7">13ENC0_SW</text>
<text x="227.6" y="62.2">14ENC1_SW</text>
<text x="227.6" y="64.8">15ENC2_SW</text>
<text x="252.4" y="62.2">IO_SW2</text>
<text x="227.6" y="67.3">16ENC3_SW</text>
<text x="227.6" y="69.8">17IO_SW0</text>
<text x="227.6" y="72.4">18IO_SW1</text>
<text x="227.6" y="74.9">19IO_SW2</text>
<text x="227.6" y="77.5">20IO_SW3</text>
<text x="252.4" y="78.7">IO_SW3</text>
<text x="89.4" y="106.7">ATMEGA_SCL 6</text>
<text x="183.5" y="104.1">ENC0_A</text>
<text x="235.6" y="104.1">ENC2_A</text>
<text x="89.2" y="109.2">ATMEGA_SDA 5</text>
<text x="183.5" y="109.2">ENC0_B</text>
<text x="221" y="109.2">ENC0_SW</text>
<text x="235.6" y="109.2">ENC2_B</text>
<text x="273" y="109.2">ENC2_SW</text>
<text x="54.9" y="118.1">12DISPLAY_DB0</text>
<text x="16.2" y="123.2">EXP_PEDAL 19</text>
<text x="54.9" y="120.6">13DISPLAY_DB1</text>
<text x="54.9" y="123.2">14DISPLAY_DB2</text>
<text x="54.9" y="125.7">15DISPLAY_DB3</text>
<text x="71.1" y="125.7">PROG_MOSI</text>
<text x="54.9" y="128.3">16DISPLAY_DB4</text>
<text x="54.9" y="130.8">17DISPLAY_DB5</text>
<text x="71.1" y="130.8">PROG_SCK</text>
<text x="71.1" y="128.3">PROG_MISO</text>
<text x="183.5" y="139.7">ENC1_A</text>
<text x="235.6" y="138.4">ENC3_A</text>
<text x="235.6" y="143.5">ENC3_B</text>
<text x="273" y="143.5">ENC3_SW</text>
<text x="54.9" y="148.6">26IO_INT</text>
<text x="183.5" y="144.8">ENC1_B</text>
<text x="221" y="144.8">ENC1_SW</text>
<text x="54.9" y="151.1">27ATMEGA_SDA</text>
<text x="54.9" y="153.7">28ATMEGA_SCL</text>
<text x="54.9" y="156.2">29PROG_RESET</text>
<text x="54.9" y="161.3">30DISPLAY_DB6</text>
<text x="113.8" y="156.2">T EXP_PEDAL</text>
<text x="54.9" y="163.8">31DISPLAY_DB7</text>
<text x="54.9" y="166.4">32DISPLAY_WR</text>
<text x="55.4" y="168.9">1 DISPLAY_RD</text>
<text x="55.4" y="171.4">2 DISPLAY_CE</text>
<text x="55.4" y="174">9 DISPLAY_CD</text>
<text x="54.9" y="176.5">10DISPLAY_FS</text>
<text x="143.7" y="177.8">PROG_VCC</text>
<text x="143" y="182.9">PROG_MISO</text>
<text x="143.5" y="180.3">PROG_GND</text>
<text x="143.7" y="185.4">PROG_SCK</text>
<text x="141.6" y="188">PROG_RESET</text>
<text x="143" y="190.5">PROG_MOSI</text>
</g>
<g font-size="1.8" fill="#848400">
<text x="176.4" y="40.3">IO_RESET</text>
<text x="89.2" y="47.9">IO_RESET</text>
<text x="137.4" y="107.6">IO_SCL</text>
<text x="137.4" y="110.1">IO_SDA</text>
<text x="72.6" y="157.1">IO_RESET</text>
</g>
<text font-size="1.8" fill="#0000c2" x="179.1" y="57.1">Address 0100000</text>
<g font-size="1.1" fill="#840000">
<text x="83.8" y="134.6">2</text>
<text x="86.1" y="137.1" transform="rotate(-90 86.1 137.1)">3</text>
<text x="86.1" y="133.2" transform="rotate(-90 86.1 133.2)">1</text>
<text x="88.3" y="134.6">4</text>
</g>
</svg>
